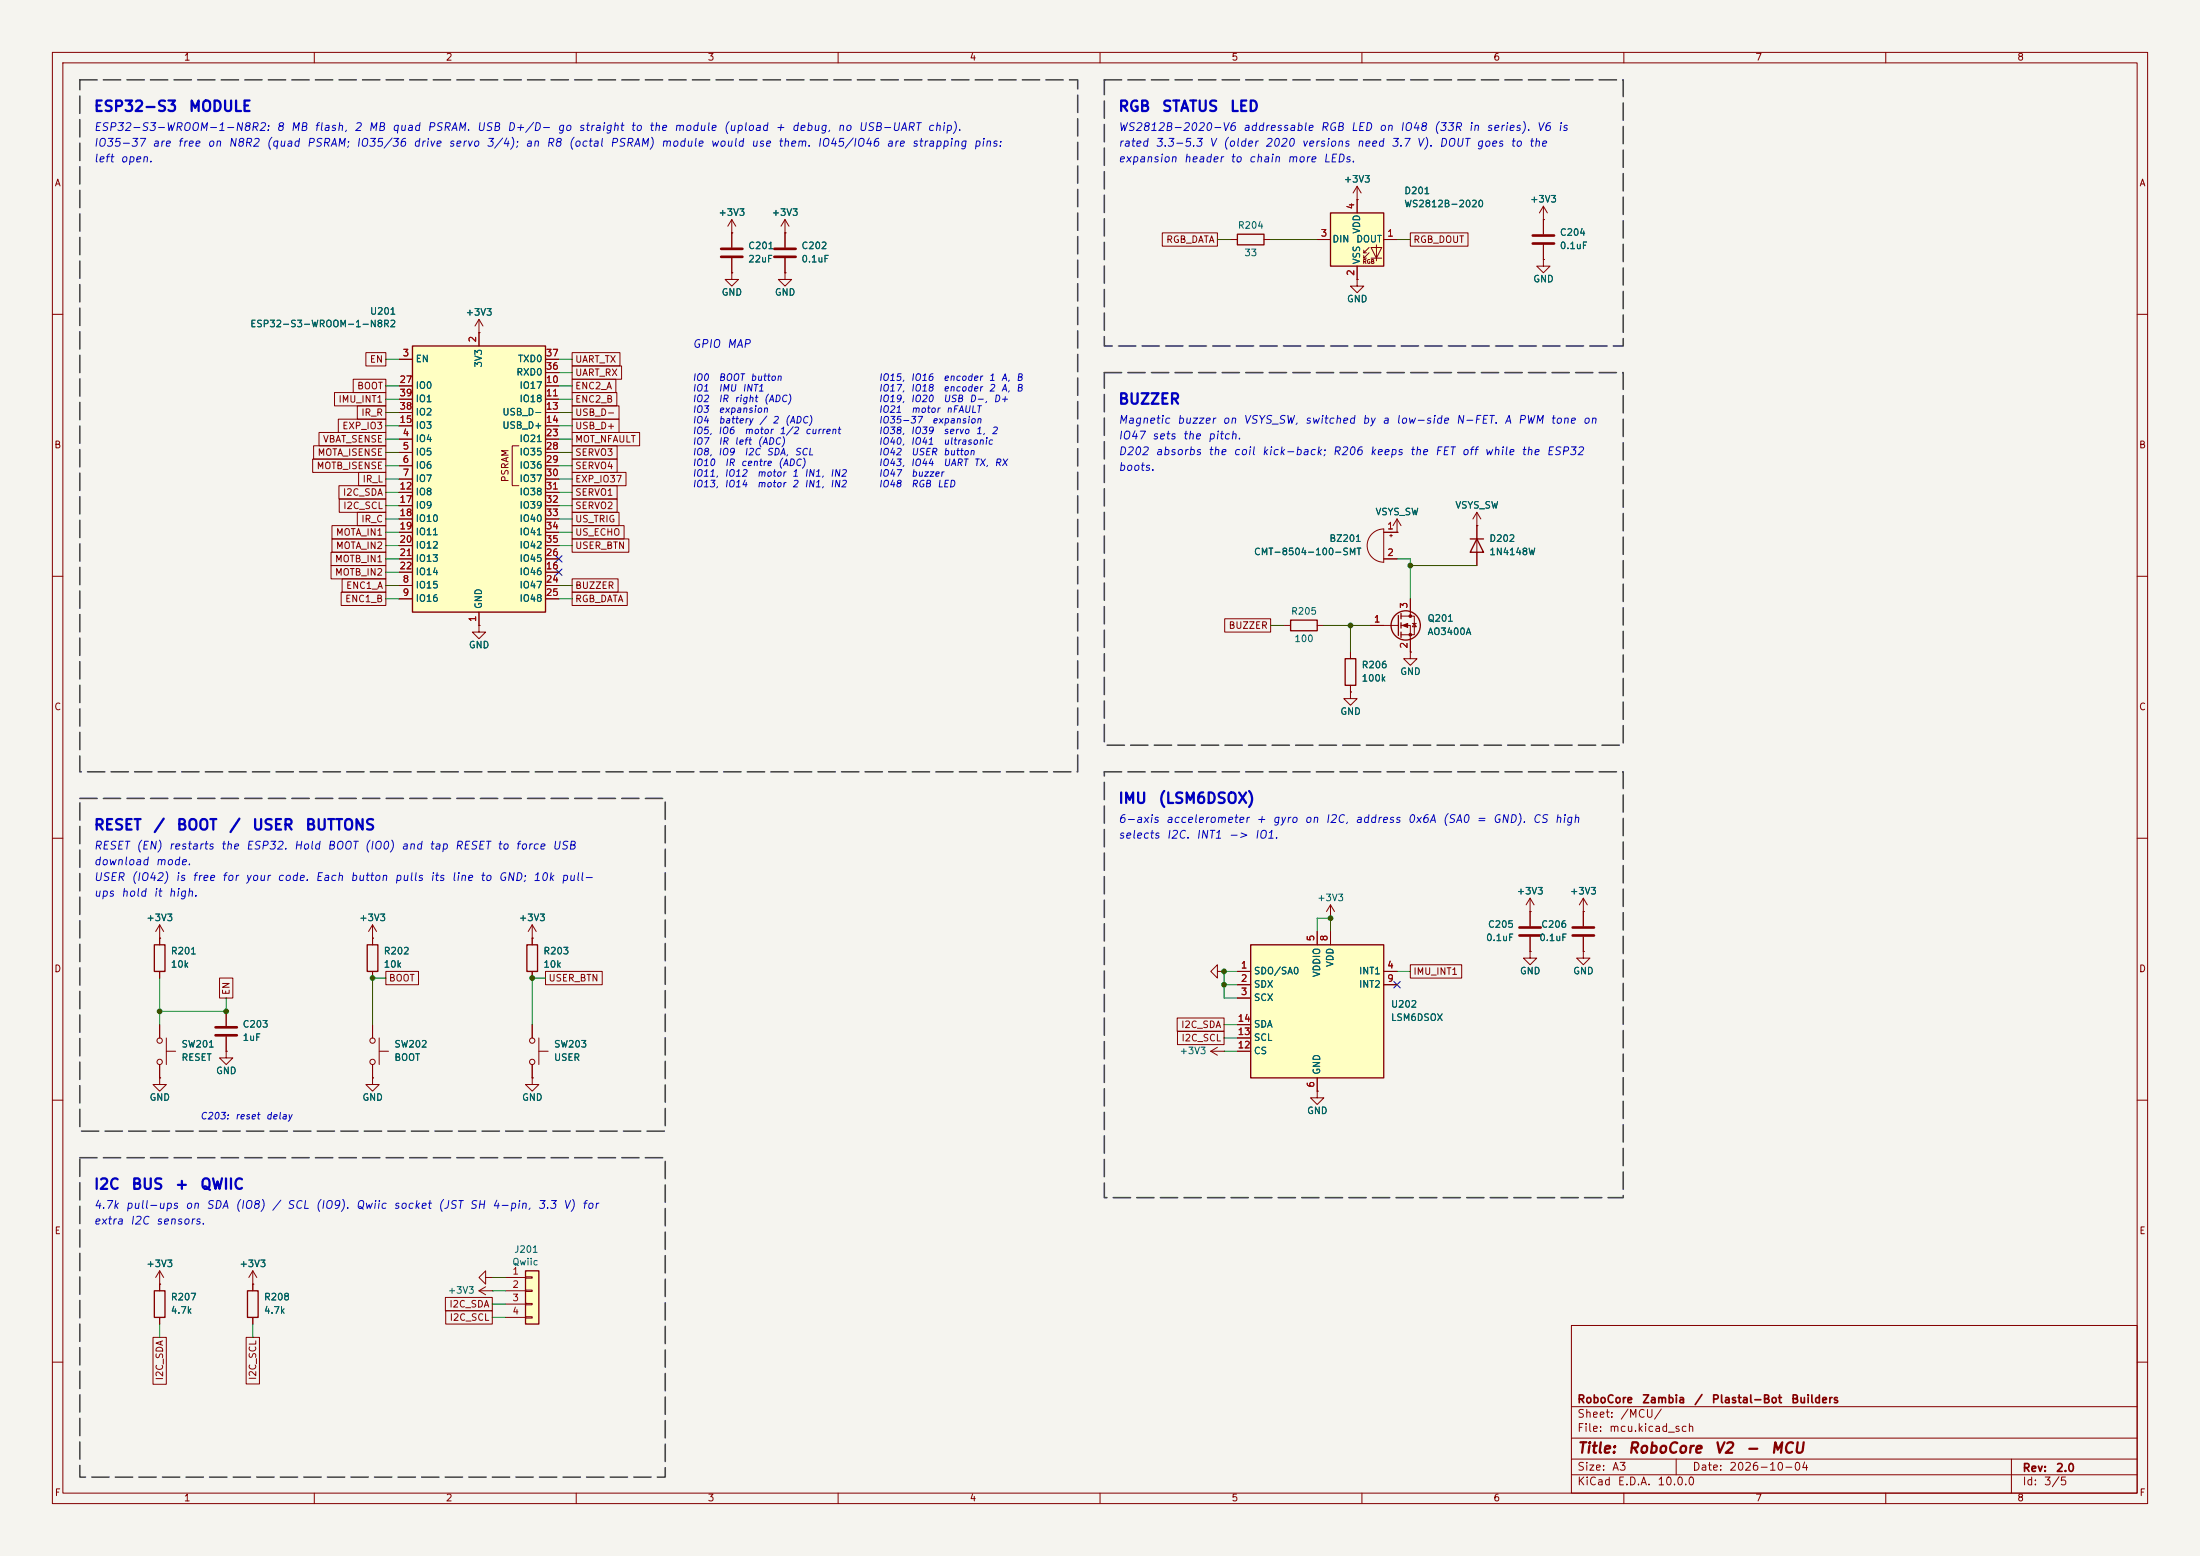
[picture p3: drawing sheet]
<svg xmlns="http://www.w3.org/2000/svg" width="420mm" height="297mm" viewBox="0 0 420 297" stroke-linecap="round" stroke-linejoin="round" font-family="sans-serif">
<path d="M0 0h420v297h-420z" fill="#f5f4ef" stroke="#f5f4ef" stroke-width=".19"/>
<g fill="none" stroke="#840000" stroke-width=".19">
<path d="M10 10h400v277h-400zM12 12h396v273h-396zM60 10v2M110 10v2M160 10v2M210 10v2M260 10v2M310 10v2M360 10v2M10 60h2M408 60h2M10 110h2"/>
<path d="M281.9 100.3v7.7M408 110h2M10 160h2M408 160h2M10 210h2M408 210h2M91.4 246.4l1.3 .7M91.4 246.4h2.6M92.7 245.6l-1.3 .8M94 246.4h.1M300 253h108v32h-108zM10 260h2"/>
<path d="M300 278.5h108M300 274.5h108M300 268.5h108M320 278.5v3M384 278.5v6.5M408 260h2M60 285v2M110 285v2M160 285v2M210 285v2M260 285v2M300 281.5h108"/>
<path d="M310 285v2M360 285v2"/>
</g>
<path d="M280.7 102.9h2.5M281.9 102.9l1.3 2.5h-2.5z" fill="none" stroke="#840000" stroke-width=".25"/>
<path d="M100.3 242.6h2.6v10.1h-2.6z" fill="#ffffc2"/>
<path d="M29.5 246.4h2v5.1h-2zM47.2 246.4h2.1v5.1h-2.1zM100.3 242.6h2.6v10.1h-2.6z" fill="none" stroke="#840000" stroke-width=".25"/>
<g fill="none" stroke="#840000" stroke-width=".19">
<path d="M91.4 63.5h.1M91.4 61l-.7 1.2M91.4 61l.8 1.2M91.4 61v2.5M254 175.3h.1M254 172.7l-.8 1.3M254 172.7l.8 1.3M254 172.7v2.6M292.1 174v2.8M292.1 178.8v2.8M302.3 174v2.8M302.3 178.8v2.8"/>
<path d="M30.5 245.1h.1M30.5 242.6v3.8M30.5 251.5v1.2M30.5 242.6l-.8 1.2M30.5 242.6l.7 1.2M48.3 245.1h.1M48.3 242.6l-.8 1.2M48.3 242.6l.7 1.2M48.3 242.6v3.8M48.3 251.5v1.2M96.5 243.8h3.8M96.5 246.4h3.8"/>
<path d="M96.5 248.9h3.8M96.5 251.5h3.8M100.3 243.7h1.3v.3h-1.3zM100.3 246.3h1.3v.2h-1.3zM100.3 248.8h1.3v.2h-1.3zM100.3 251.3h1.3v.3h-1.3z"/>
</g>
<path d="M290.1 177h4M290.1 178.6h4M300.2 177h4.1M300.2 178.6h4.1" fill="none" stroke="#840000" stroke-width=".51"/>
<path d="M78.7 66h25.4v50.8h-25.4z" fill="#ffffc2"/>
<path d="M78.7 66h25.4v50.8h-25.4z" fill="none" stroke="#840000" stroke-width=".25"/>
<g fill="none" stroke="#840000" stroke-width=".19">
<path d="M139.7 52.1v1.2h1.3l-1.3 1.3-1.3-1.3h1.3M139.7 52.1h.1M139.7 44.5h.1M139.7 41.9l-.8 1.3M139.7 41.9l.8 1.3M139.7 41.9v5.3M139.7 49.3v2.8M149.9 52.1v1.2h1.2l-1.2 1.3-1.3-1.3h1.3M149.9 52.1h.1M149.9 44.5h.1M149.9 41.9v5.3M149.9 49.3v2.8"/>
<path d="M149.9 41.9l-.8 1.3M149.9 41.9l.7 1.3M76.2 68.6h2.5M76.2 73.7h2.5M76.2 76.2h2.5M76.2 78.7h2.5M91.4 63.5v2.5M104.1 68.6h2.6M104.1 73.7h2.6M104.1 76.2h2.6M104.1 78.7h2.6M104.1 71.1h2.6"/>
<path d="M76.2 83.8h2.5M76.2 86.4h2.5M76.2 88.9h2.5M76.2 91.4h2.5M76.2 94h2.5M76.2 81.3h2.5M76.2 96.5h2.5M76.2 99.1h2.5M99.1 85.1h-1.3v7.6h1.3M104.1 83.8h2.6M104.1 86.4h2.6M104.1 88.9h2.6"/>
<path d="M104.1 91.4h2.6M104.1 94h2.6M104.1 81.3h2.6M104.1 96.5h2.6M104.1 99.1h2.6M76.2 111.8h2.5M76.2 114.3h2.5M76.2 109.2h2.5M76.2 101.6h2.5M76.2 104.1h2.5M76.2 106.7h2.5M91.4 119.4v1.3h1.3l-1.3 1.2-1.2-1.2h1.2"/>
<path d="M91.4 119.4h.1M91.4 116.8v2.6M104.1 111.8h2.6M104.1 114.3h2.6M104.1 109.2h2.6M104.1 101.6h2.6M104.1 104.1h2.6M104.1 106.7h2.6M292.1 174h.1M292.1 171.5l-.8 1.2M292.1 171.5l.8 1.2M292.1 171.5v2.5"/>
<path d="M302.3 174h.1M302.3 171.5l-.8 1.2M302.3 171.5l.7 1.2M302.3 171.5v2.5M232.4 185.4v-1.2l-1.3 1.2 1.3 1.3v-1.3h1.3M232.4 199.9l-1.3 .8M233.7 185.4h.1M292.1 181.6v1.3h1.3l-1.3 1.3-1.3-1.3h1.3M292.1 181.6h.1M302.3 181.6v1.3h1.2l-1.2 1.3-1.3-1.3h1.3M302.3 181.6h.1M231.1 200.7l1.3 .7"/>
<path d="M231.1 200.7h2.6M233.7 200.7h.1M251.5 208.3v1.3h1.2l-1.2 1.2-1.3-1.2h1.3M251.5 208.3h.1"/>
</g>
<path d="M137.7 47.5h4M137.7 49h4M147.8 47.5h4.1M147.8 49h4.1" fill="none" stroke="#840000" stroke-width=".51"/>
<path d="M238.8 180.3h25.4v25.4h-25.4z" fill="#ffffc2"/>
<g fill="none" stroke="#840000" stroke-width=".25">
<path d="M267 117.5v3.8M267.5 117.1v1M267.5 118.9v1M256.8 125.7h2v5.1h-2zM267.5 120.7v1M29.5 180.3h2v5.1h-2zM70.1 180.3h2v5.1h-2zM100.6 180.3h2v5.1h-2zM238.8 180.3h25.4v25.4h-25.4z"/>
<circle cx="268.4" cy="119.4" r="2.79"/>
</g>
<g fill="none" stroke="#840000" stroke-width=".19">
<path d="M259.1 38.1h.1M259.1 35.6l-.8 1.2M259.1 35.6l.7 1.2M259.1 35.6v2.5M259.1 53.3v1.3h1.2l-1.2 1.3-1.3-1.3h1.3M259.1 53.3h.1M294.6 41.9v2.8M294.6 46.7v2.8M266.7 99.1l-.8 1.2M266.7 99.1l.8 1.2M266.7 99.1v2.5M261.6 119.4h5.4"/>
<path d="M266.7 101.6h.1M267.5 117.6h2.5v3.6h-2.5M267.5 119.4h1.7v5.1M269.2 114.3v3.3M269.6 119h.8M270 119l.4 .6h-.8zM257.8 132.1v1.3h1.3l-1.3 1.2-1.3-1.2h1.3M257.8 132.1h.1M257.8 124.5v1.2M257.8 130.8v1.3M269.2 124.5v1.2h1.3l-1.3 1.3-1.2-1.3h1.2M269.2 124.5h.1"/>
<path d="M30.5 179.1h.1M30.5 176.5v3.8M30.5 176.5l-.8 1.3M30.5 176.5l.7 1.3M71.1 179.1h.1M71.1 176.5l-.7 1.3M71.1 176.5l.8 1.3M71.1 176.5v3.8M101.6 179.1h.1M101.6 176.5l-.8 1.3M101.6 176.5l.8 1.3M101.6 176.5v3.8"/>
<path d="M251.5 177.8v2.5M254 177.8v2.5M30.5 185.4v1.3M30.5 195.6v2.5M31.7 198.1v5.1M43.2 193v2.8M43.2 197.9v2.8M71.1 185.4v1.3M71.1 195.6v2.5M72.4 198.1v5.1M101.6 185.4v1.3M101.6 195.6v2.5"/>
<path d="M102.9 198.1v5.1M236.2 185.4h2.6M236.2 188h2.6M236.2 190.5h2.6M236.2 198.1h2.6M236.2 195.6h2.6M264.2 185.4h2.5M264.2 188h2.5M30.5 205.7v1.3h1.2l-1.2 1.3-1.3-1.3h1.3M30.5 205.7h.1M30.5 203.2v2.5M31.7 200.7h1.8"/>
<path d="M43.2 200.7v1.2h1.2l-1.2 1.3-1.3-1.3h1.3M43.2 200.7h.1M71.1 205.7v1.3h1.3l-1.3 1.3-1.3-1.3h1.3M71.1 205.7h.1M71.1 203.2v2.5M72.4 200.7h1.8M101.6 205.7v1.3h1.3l-1.3 1.3-1.3-1.3h1.3M101.6 205.7h.1M101.6 203.2v2.5M102.9 200.7h1.7M236.2 200.7h2.6M251.5 205.7v2.6"/>
<path d="M92.7 243.8v-1.2l-1.3 1.2 1.3 1.3v-1.3h1.3M94 243.8h.1"/>
<circle cx="30.5" cy="198.6" r=".51"/>
<circle cx="71.1" cy="198.6" r=".51"/>
<circle cx="101.6" cy="198.6" r=".51"/>
<circle cx="30.5" cy="202.7" r=".51"/>
<circle cx="71.1" cy="202.7" r=".51"/>
<circle cx="101.6" cy="202.7" r=".51"/>
</g>
<path d="M292.6 45h4.1M292.6 46.5h4.1M41.1 196.1h4.1M41.1 197.6h4.1" fill="none" stroke="#840000" stroke-width=".51"/>
<g fill="#840000" stroke="#840000" stroke-width=".19">
<path d="M267.7 119.4l1-.4v.8z"/>
<circle cx="269.2" cy="117.6" r=".25"/>
<circle cx="269.2" cy="121.2" r=".25"/>
</g>
<path d="M254 40.6h10.2v10.2h-10.2z" fill="#ffffc2"/>
<g fill="none" stroke="#840000" stroke-width=".19">
<path d="M259.1 38.1h.1M259.1 38.1v2.5M294.6 39.4l-.7 1.2M294.6 39.4l.8 1.2M294.6 39.4v5.3M139.7 52.1h.1M139.7 44.5h.1M139.7 44.5v2.7M139.7 49.3v2.8M149.9 52.1h.1M149.9 44.5h.1M149.9 44.5v2.7"/>
<path d="M149.9 49.3v2.8M221.9 44.4h10.5v2.6h-10.5zM234.9 45.7h1.3M241.3 45.7h1.3M251.5 45.7h2.5M259.1 53.3h.1M259.1 50.8v2.5M260.3 48.3h.6M260.3 49.3h.6M261.4 47.2l-1.1 1.1v-.5M261.4 48.3l-1.1 1v-.5M261.7 47.2h2.1l-1 2.1z"/>
<path d="M261.7 49.3h2.1M262.8 46.7v3.1M264.2 45.7h2.5M269.2 44.4h11.1v2.6h-11.1zM294.6 41.9h.1M294.6 49.5v1.3h1.3l-1.3 1.3-1.2-1.3h1.2M294.6 49.5h.1M294.6 46.7v2.8M63.9 74.9h9.8v2.6h-9.8zM67.4 72.4h6.3v2.5h-6.3zM68.2 77.5h5.5v2.5h-5.5zM69.8 67.3h3.9v2.6h-3.9z"/>
<path d="M76.2 68.6h2.5M76.2 73.7h2.5M76.2 76.2h2.5M76.2 78.7h2.5M91.4 63.5h.1M91.4 63.5v2.5M104.1 68.6h2.6M104.1 73.7h2.6M104.1 76.2h2.6M104.1 78.7h2.6M104.1 71.1h2.6M109.2 67.3h9.2v2.6h-9.2z"/>
<path d="M109.2 69.8h9.5v2.6h-9.5zM109.2 74.9h8.6v2.6h-8.6zM109.2 72.4h8.4v2.5h-8.4zM109.2 77.5h9v2.5h-9zM59.7 87.6h14v2.6h-14zM59.9 85.1h13.8v2.5h-13.8zM60.9 82.5h12.8v2.6h-12.8zM64.6 80h9.1v2.6h-9.1zM64.7 92.7h9v2.6h-9zM64.8 95.2h8.9v2.6h-8.9zM68.2 97.8h5.5v2.5h-5.5zM68.5 90.2h5.2v2.5h-5.2z"/>
<path d="M76.2 83.8h2.5M76.2 86.4h2.5M76.2 88.9h2.5M76.2 91.4h2.5M76.2 94h2.5M76.2 81.3h2.5M76.2 96.5h2.5M76.2 99.1h2.5M104.1 83.8h2.6M104.1 86.4h2.6M104.1 88.9h2.6M104.1 91.4h2.6"/>
<path d="M104.1 94h2.6M104.1 81.3h2.6M104.1 96.5h2.6M104.1 99.1h2.6M109.2 85.1h8.6v2.5h-8.6zM109.2 82.5h12.9v2.6h-12.9zM109.2 90.2h10.3v2.5h-10.3zM109.2 97.8h9v2.5h-9zM109.2 95.2h8.6v2.6h-8.6zM109.2 92.7h8.6v2.6h-8.6zM109.2 87.6h8.6v2.6h-8.6zM109.2 80h9v2.6h-9z"/>
<path d="M281.9 97.8l-.7 1.3M281.9 97.8l.8 1.3M281.9 97.8v5.1M63.2 107.9h10.5v2.6h-10.5zM63.2 105.4h10.5v2.6h-10.5zM63.4 102.9h10.3v2.5h-10.3zM63.4 100.3h10.3v2.6h-10.3zM65.1 113h8.6v2.6h-8.6zM65.3 110.5h8.4v2.5h-8.4zM76.2 101.6h2.5M76.2 106.7h2.5M76.2 111.8h2.5"/>
<path d="M76.2 114.3h2.5M76.2 109.2h2.5M76.2 104.1h2.5M91.4 119.4h.1M91.4 116.8v2.6M104.1 101.6h2.6M104.1 106.7h2.6M104.1 111.8h2.6M104.1 114.3h2.6M104.1 109.2h2.6M104.1 104.1h2.6M109.2 102.9h10.8v2.5h-10.8z"/>
<path d="M109.2 100.3h9.9v2.6h-9.9zM109.2 113h10.5v2.6h-10.5zM109.2 110.5h8.8v2.5h-8.8zM233.8 118.1h8.8v2.6h-8.8zM245.1 119.4h1.3M251.5 119.4h1.2M261.6 119.4h2.6M261.9 101.9a3.2 3.2 0 0 1 2.3-.9v6.3a3.2 3.2 0 0 1-3-1.9 3.2 3.2 0 0 1 .7-3.5zM264.2 101.6h2.5M264.2 106.7h2.5M265.3 102.2h.5M265.6 102v.5"/>
<path d="M266.7 101.6h.1M269.2 114.3v2.5M281.9 100.3h.1M281.9 105.4v2.6M257.8 132.1h.1M257.8 124.5v1.2M257.8 130.8v1.3M269.2 124.5h.1M269.2 121.9v2.6M30.5 179.1h.1M30.5 179.1v1.2M71.1 179.1h.1"/>
<path d="M71.1 179.1v1.2M101.6 179.1h.1M101.6 179.1v1.2M251.5 177.8v2.5M254 177.8v2.5M292.1 174h.1M292.1 174v2.8M292.1 178.8v2.8M302.3 174h.1M302.3 174v2.8M302.3 178.8v2.8M30.5 185.4v1.3"/>
<path d="M30.5 195.6v2.5M41.9 186.7h2.6v3.8h-2.6zM43.2 193v2.8M43.2 197.9v2.8M71.1 185.4v1.3M71.1 195.6v2.5M73.7 185.4h6.2v2.6h-6.2zM101.6 185.4v1.3M101.6 195.6v2.5M104.1 185.4h10.9v2.6h-10.9zM224.7 194.3h9v2.6h-9zM224.8 196.8h8.9v2.6h-8.9z"/>
<path d="M236.2 185.4h2.6M236.2 188h2.6M236.2 190.5h2.6M236.2 198.1h2.6M236.2 195.6h2.6M264.2 185.4h2.5M264.2 188h2.5M269.2 184.1h9.8v2.6h-9.8zM292.1 181.6h.1M302.3 181.6h.1M30.5 205.7h.1M30.5 203.2v2.5"/>
<path d="M43.2 200.7h.1M71.1 205.7h.1M71.1 203.2v2.5M101.6 205.7h.1M101.6 203.2v2.5M236.2 200.7h2.6M251.5 208.3h.1M251.5 205.7v2.6M29.2 255.3h2.6v8.9h-2.6zM30.5 245.1h.1M30.5 245.1v1.3M30.5 251.5v1.2"/>
<path d="M47 255.3h2.5v8.9h-2.5zM48.3 245.1h.1M48.3 245.1v1.3M48.3 251.5v1.2M85 247.6h9v2.6h-9zM85.1 250.2h8.9v2.5h-8.9z"/>
</g>
<path d="M236.2 44.7h5.1v2h-5.1zM254 40.6h10.2v10.2h-10.2zM246.4 118.4h5.1v2h-5.1z" fill="none" stroke="#840000" stroke-width=".25"/>
<g fill="none" stroke="#009600" stroke-width=".19">
<path d="M232.4 45.7h2.5M242.6 45.7h8.9M266.7 45.7h2.5M73.7 68.6h2.5M73.7 78.7h2.5M73.7 76.2h2.5M73.7 73.7h2.5M106.7 68.6h2.5M106.7 78.7h2.5M106.7 76.2h2.5M106.7 73.7h2.5M106.7 71.1h2.5"/>
<path d="M73.7 88.9h2.5M73.7 86.4h2.5M73.7 83.8h2.5M73.7 81.3h2.5M73.7 99.1h2.5M73.7 96.5h2.5M73.7 91.4h2.5M73.7 94h2.5M106.7 88.9h2.5M106.7 86.4h2.5M106.7 83.8h2.5M106.7 81.3h2.5"/>
<path d="M106.7 99.1h2.5M106.7 96.5h2.5M106.7 91.4h2.5M106.7 94h2.5M73.7 101.6h2.5M73.7 104.1h2.5M73.7 106.7h2.5M73.7 111.8h2.5M73.7 114.3h2.5M73.7 109.2h2.5M106.7 101.6h2.5M106.7 104.1h2.5"/>
<path d="M106.7 111.8h2.5M106.7 114.3h2.5M242.6 119.4h2.5M252.7 119.4h8.9M257.8 119.4v5.1M266.7 106.7h2.5v7.6M269.2 108h12.7M251.5 177.8v-2.5h2.5v2.5M30.5 186.7v8.9M43.2 190.5v2.5h-12.7M73.7 186.7h-2.6v8.9M104.1 186.7h-2.5v8.9"/>
<path d="M233.7 188h2.5M233.7 198.1h2.5M233.7 195.6h2.5M236.2 185.4h-2.5v5.1h2.5M266.7 185.4h2.5M233.7 200.7h2.5M30.5 252.7v2.6M48.3 252.7v2.6M94 248.9h2.5M94 251.5h2.5M94 246.4h2.5M94 243.8h2.5"/>
</g>
<path d="M106.1 108.6l1.2 1.2M106.1 106.1l1.2 1.2M107.3 108.6l-1.2 1.2M107.3 106.1l-1.2 1.2M266.1 187.4l1.2 1.2M267.3 187.4l-1.2 1.2" fill="none" stroke="#000084" stroke-width=".19"/>
<path d="M15.2 15.2h190.5v132.1h-190.5zM210.8 15.2h99.1v50.8h-99.1zM210.8 71.1h99.1v71.1h-99.1zM15.2 152.4h111.8v63.5h-111.8zM210.8 147.3h99.1v81.3h-99.1zM15.2 221h111.8v60.9h-111.8z" fill="none" stroke="#484848" stroke-width=".3" stroke-dasharray="3.3 1.2"/>
<g fill="#009600" stroke="#009600" stroke-width=".19">
<circle cx="257.8" cy="119.4" r=".46"/>
<circle cx="269.2" cy="108" r=".46"/>
<circle cx="71.1" cy="186.7" r=".46"/>
<circle cx="101.6" cy="186.7" r=".46"/>
<circle cx="233.7" cy="185.4" r=".46"/>
<circle cx="233.7" cy="188" r=".46"/>
<circle cx="254" cy="175.3" r=".46"/>
<circle cx="43.2" cy="193" r=".46"/>
<circle cx="30.5" cy="193" r=".46"/>
</g>
<g font-size="2" fill="#0000c2">
<text x="17.8" y="21.8">ESP32-S3</text>
<text x="35.9" y="21.8">MODULE</text>
<text x="213.4" y="21.8">RGB</text>
<text x="221.7" y="21.8">STATUS</text>
<text x="234.7" y="21.8">LED</text>
<text x="213.4" y="77.7">BUZZER</text>
<text x="213.4" y="153.9">IMU</text>
<text x="221" y="153.9">(LSM6DSOX)</text>
<text x="17.8" y="158.9">RESET</text>
<text x="29.2" y="158.9">/</text>
<text x="33.6" y="158.9">BOOT</text>
<text x="43.6" y="158.9">/</text>
<text x="48" y="158.9">USER</text>
<text x="58.2" y="158.9">BUTTONS</text>
<text x="17.8" y="227.5">I2C</text>
<text x="25" y="227.5">BUS</text>
<text x="33.3" y="227.5">+</text>
<text x="38.1" y="227.5">QWIIC</text>
</g>
<g font-size="2" fill="#840000">
<text x="301" y="277.9">Title:</text>
<text x="310.6" y="277.9">RoboCore</text>
<text x="327.2" y="277.9">V2</text>
<text x="333.1" y="277.9">-</text>
<text x="337.9" y="277.9">MCU</text>
</g>
<g font-size="1.5" fill="#0000c2">
<text x="17.8" y="25.4">ESP32-S3-WROOM-1-N8R2:</text>
<text x="17.8" y="28.4">IO35-37</text>
<text x="28.9" y="28.4">are</text>
<text x="33.8" y="28.4">free</text>
<text x="39.5" y="28.4">on</text>
<text x="43.5" y="28.4">N8R2</text>
<text x="50.7" y="28.4">(quad</text>
<text x="52.7" y="25.4">8</text>
<text x="55.4" y="25.4">MB</text>
<text x="58.4" y="28.4">PSRAM;</text>
<text x="59.9" y="25.4">flash,</text>
<text x="67.5" y="25.4">2</text>
<text x="67.9" y="28.4">IO35/36</text>
<text x="70.2" y="25.4">MB</text>
<text x="74.7" y="25.4">quad</text>
<text x="78.8" y="28.4">drive</text>
<text x="81.5" y="25.4">PSRAM.</text>
<text x="85.5" y="28.4">servo</text>
<text x="90.9" y="25.4">USB</text>
<text x="92.7" y="28.4">3/4);</text>
<text x="96.7" y="25.4">D+/D-</text>
<text x="100.2" y="28.4">an</text>
<text x="104.2" y="28.4">R8</text>
<text x="106.3" y="25.4">go</text>
<text x="108.4" y="28.4">(octal</text>
<text x="110.3" y="25.4">straight</text>
<text x="116.3" y="28.4">PSRAM)</text>
<text x="120.2" y="25.4">to</text>
<text x="123.8" y="25.4">the</text>
<text x="126.1" y="28.4">module</text>
<text x="128.6" y="25.4">module</text>
<text x="135.5" y="28.4">would</text>
<text x="138" y="25.4">(upload</text>
<text x="143.2" y="28.4">use</text>
<text x="147.9" y="25.4">+</text>
<text x="148.4" y="28.4">them.</text>
<text x="151" y="25.4">debug,</text>
<text x="155.9" y="28.4">IO45/IO46</text>
<text x="159.8" y="25.4">no</text>
<text x="163.8" y="25.4">USB-UART</text>
<text x="169.1" y="28.4">are</text>
<text x="173.9" y="28.4">strapping</text>
<text x="176.9" y="25.4">chip).</text>
<text x="185.7" y="28.4">pins:</text>
<text x="213.4" y="28.4">rated</text>
<text x="213.4" y="25.4">WS2812B-2020-V6</text>
<text x="220.4" y="28.4">3.3-5.3</text>
<text x="230.7" y="28.4">V</text>
<text x="233.3" y="28.4">(older</text>
<text x="237.2" y="25.4">addressable</text>
<text x="241.3" y="28.4">2020</text>
<text x="248.4" y="28.4">versions</text>
<text x="252" y="25.4">RGB</text>
<text x="257.8" y="25.4">LED</text>
<text x="258.9" y="28.4">need</text>
<text x="263.1" y="25.4">on</text>
<text x="265.5" y="28.4">3.7</text>
<text x="267.1" y="25.4">IO48</text>
<text x="270.3" y="28.4">V).</text>
<text x="273.6" y="25.4">(33R</text>
<text x="274.6" y="28.4">DOUT</text>
<text x="280.2" y="25.4">in</text>
<text x="281.7" y="28.4">goes</text>
<text x="283.6" y="25.4">series).</text>
<text x="288.2" y="28.4">to</text>
<text x="291.7" y="28.4">the</text>
<text x="293.3" y="25.4">V6</text>
<text x="297.3" y="25.4">is</text>
<text x="17.8" y="31.4">left</text>
<text x="22.9" y="31.4">open.</text>
<text x="213.4" y="31.4">expansion</text>
<text x="225.9" y="31.4">header</text>
<text x="234.7" y="31.4">to</text>
<text x="238.3" y="31.4">chain</text>
<text x="245.6" y="31.4">more</text>
<text x="252.5" y="31.4">LEDs.</text>
<text x="132.1" y="66.8">GPIO</text>
<text x="138.7" y="66.8">MAP</text>
<text x="213.4" y="81.2">Magnetic</text>
<text x="224.6" y="81.2">buzzer</text>
<text x="233.2" y="81.2">on</text>
<text x="237.3" y="81.2">VSYS_SW,</text>
<text x="249" y="81.2">switched</text>
<text x="259.9" y="81.2">by</text>
<text x="263.7" y="81.2">a</text>
<text x="266.4" y="81.2">low-side</text>
<text x="277.8" y="81.2">N-FET.</text>
<text x="287.1" y="81.2">A</text>
<text x="289.6" y="81.2">PWM</text>
<text x="295.9" y="81.2">tone</text>
<text x="302" y="81.2">on</text>
<text x="213.4" y="84.2">IO47</text>
<text x="213.4" y="87.2">D202</text>
<text x="219.8" y="84.2">sets</text>
<text x="220.4" y="87.2">absorbs</text>
<text x="225.7" y="84.2">the</text>
<text x="230.5" y="84.2">pitch.</text>
<text x="230.5" y="87.2">the</text>
<text x="235.3" y="87.2">coil</text>
<text x="240.8" y="87.2">kick-back;</text>
<text x="254.3" y="87.2">R206</text>
<text x="261.4" y="87.2">keeps</text>
<text x="269" y="87.2">the</text>
<text x="273.8" y="87.2">FET</text>
<text x="278.9" y="87.2">off</text>
<text x="283.3" y="87.2">while</text>
<text x="290.3" y="87.2">the</text>
<text x="295.1" y="87.2">ESP32</text>
<text x="213.4" y="90.2">boots.</text>
<text x="213.4" y="160.4">selects</text>
<text x="213.4" y="157.4">6-axis</text>
<text x="222.4" y="157.4">accelerometer</text>
<text x="222.6" y="160.4">I2C.</text>
<text x="228.2" y="160.4">INT1</text>
<text x="234.4" y="160.4">-&gt;</text>
<text x="239.4" y="160.4">IO1.</text>
<text x="239.7" y="157.4">+</text>
<text x="242.8" y="157.4">gyro</text>
<text x="248.9" y="157.4">on</text>
<text x="252.9" y="157.4">I2C,</text>
<text x="258.6" y="157.4">address</text>
<text x="268.6" y="157.4">0x6A</text>
<text x="275.3" y="157.4">(SA0</text>
<text x="281.7" y="157.4">=</text>
<text x="284.9" y="157.4">GND).</text>
<text x="292.4" y="157.4">CS</text>
<text x="296.7" y="157.4">high</text>
<text x="17.8" y="165.5">download</text>
<text x="17.8" y="162.5">RESET</text>
<text x="25.9" y="162.5">(EN)</text>
<text x="29.6" y="165.5">mode.</text>
<text x="32.1" y="162.5">restarts</text>
<text x="42" y="162.5">the</text>
<text x="46.8" y="162.5">ESP32.</text>
<text x="56" y="162.5">Hold</text>
<text x="62.4" y="162.5">BOOT</text>
<text x="69.5" y="162.5">(IO0)</text>
<text x="76.5" y="162.5">and</text>
<text x="81.8" y="162.5">tap</text>
<text x="86.7" y="162.5">RESET</text>
<text x="94.8" y="162.5">to</text>
<text x="98.3" y="162.5">force</text>
<text x="105.3" y="162.5">USB</text>
<text x="17.8" y="171.5">ups</text>
<text x="17.8" y="168.5">USER</text>
<text x="23" y="171.5">hold</text>
<text x="24.9" y="168.5">(IO42)</text>
<text x="29.2" y="171.5">it</text>
<text x="32" y="171.5">high.</text>
<text x="33.4" y="168.5">is</text>
<text x="36.6" y="168.5">free</text>
<text x="42.3" y="168.5">for</text>
<text x="46.7" y="168.5">your</text>
<text x="52.8" y="168.5">code.</text>
<text x="60.1" y="168.5">Each</text>
<text x="66.8" y="168.5">button</text>
<text x="75.2" y="168.5">pulls</text>
<text x="82" y="168.5">its</text>
<text x="86.1" y="168.5">line</text>
<text x="91.5" y="168.5">to</text>
<text x="95" y="168.5">GND;</text>
<text x="101.6" y="168.5">10k</text>
<text x="107" y="168.5">pull-</text>
<text x="17.8" y="231.1">4.7k</text>
<text x="23.9" y="231.1">pull-ups</text>
<text x="35.2" y="231.1">on</text>
<text x="39.3" y="231.1">SDA</text>
<text x="44.8" y="231.1">(IO8)</text>
<text x="51.8" y="231.1">/</text>
<text x="54.7" y="231.1">SCL</text>
<text x="60.1" y="231.1">(IO9).</text>
<text x="67.8" y="231.1">Qwiic</text>
<text x="75" y="231.1">socket</text>
<text x="83.5" y="231.1">(JST</text>
<text x="89.5" y="231.1">SH</text>
<text x="93.8" y="231.1">4-pin,</text>
<text x="102.5" y="231.1">3.3</text>
<text x="107.4" y="231.1">V)</text>
<text x="111" y="231.1">for</text>
<text x="17.8" y="234.1">extra</text>
<text x="24.7" y="234.1">I2C</text>
<text x="29.7" y="234.1">sensors.</text>
</g>
<g font-size="1.5" fill="#840000">
<text x="301" y="268.2">RoboCore</text>
<text x="313.4" y="268.2">Zambia</text>
<text x="323.3" y="268.2">/</text>
<text x="326.6" y="268.2">Plastal-Bot</text>
<text x="341.8" y="268.2">Builders</text>
<text x="301" y="273.7">File:</text>
<text x="301" y="271">Sheet:</text>
<text x="307.1" y="273.7">mcu.kicad_sch</text>
<text x="309.2" y="271">/MCU/</text>
<text x="301" y="281.1">Size:</text>
<text x="307.6" y="281.1">A3</text>
<text x="323" y="281.1">Date:</text>
<text x="330" y="281.1">2026-10-04</text>
<text x="386" y="281.3">Rev:</text>
<text x="392.4" y="281.3">2.0</text>
<text x="301" y="283.9">KiCad</text>
<text x="308.7" y="283.9">E.D.A.</text>
<text x="316.3" y="283.9">10.0.0</text>
<text x="386" y="283.9">Id:</text>
<text x="390.1" y="283.9">3/5</text>
</g>
<g font-size="1.3" fill="#840000">
<text x="35" y="11.9">1</text>
<text x="85" y="11.9">2</text>
<text x="135" y="11.9">3</text>
<text x="185" y="11.9">4</text>
<text x="235" y="11.9">5</text>
<text x="285" y="11.9">6</text>
<text x="335" y="11.9">7</text>
<text x="385" y="11.9">8</text>
<text x="10.3" y="35.9">A</text>
<text x="408.3" y="35.9">A</text>
<text x="222.5" y="46.7">RGB_DATA</text>
<text x="269.7" y="46.7">RGB_DOUT</text>
<text x="70.5" y="69.5">EN</text>
<text x="109.7" y="69.5">UART_TX</text>
<text x="64.5" y="77.2">IMU_INT1</text>
<text x="68.1" y="74.6">BOOT</text>
<text x="109.7" y="72.1">UART_RX</text>
<text x="109.7" y="77.2">ENC2_B</text>
<text x="109.7" y="74.6">ENC2_A</text>
<text x="65.2" y="82.2">EXP_IO3</text>
<text x="68.9" y="79.7">IR_R</text>
<text x="109.7" y="79.7">USB_D-</text>
<text x="109.7" y="82.2">USB_D+</text>
<text x="10.3" y="85.9">B</text>
<text x="60.3" y="89.9">MOTB_ISENSE</text>
<text x="60.5" y="87.3">MOTA_ISENSE</text>
<text x="61.6" y="84.8">VBAT_SENSE</text>
<text x="109.7" y="87.3">SERVO3</text>
<text x="109.7" y="84.8">MOT_NFAULT</text>
<text x="109.7" y="89.9">SERVO4</text>
<text x="408.2" y="85.9">B</text>
<text x="65.4" y="94.9">I2C_SDA</text>
<text x="69.1" y="92.4">IR_L</text>
<text x="97.4" y="92.1" transform="rotate(-90 97.4 92.1)">PSRAM</text>
<text x="109.7" y="92.4">EXP_IO37</text>
<text x="109.7" y="94.9">SERVO1</text>
<text x="65.4" y="97.5">I2C_SCL</text>
<text x="68.9" y="100">IR_C</text>
<text x="109.7" y="100">US_TRIG</text>
<text x="109.7" y="97.5">SERVO2</text>
<text x="63.8" y="107.6">MOTB_IN1</text>
<text x="64" y="105.1">MOTA_IN2</text>
<text x="64" y="102.6">MOTA_IN1</text>
<text x="109.7" y="105.1">USER_BTN</text>
<text x="109.7" y="102.6">US_ECHO</text>
<text x="63.8" y="110.2">MOTB_IN2</text>
<text x="66" y="112.7">ENC1_A</text>
<text x="109.7" y="112.7">BUZZER</text>
<text x="65.8" y="115.3">ENC1_B</text>
<text x="109.7" y="115.3">RGB_DATA</text>
<text x="234.5" y="120.3">BUZZER</text>
<text x="10.3" y="135.9">C</text>
<text x="408.2" y="135.9">C</text>
<text x="10.3" y="185.9">D</text>
<text x="408.2" y="185.9">D</text>
<text x="44.1" y="190" transform="rotate(-90 44.1 190)">EN</text>
<text x="74.1" y="187.6">BOOT</text>
<text x="104.6" y="187.6">USER_BTN</text>
<text x="269.7" y="186.4">IMU_INT1</text>
<text x="225.4" y="196.5">I2C_SDA</text>
<text x="225.4" y="199.1">I2C_SCL</text>
<text x="10.3" y="235.9">E</text>
<text x="408.3" y="235.9">E</text>
<text x="85.7" y="249.9">I2C_SDA</text>
<text x="85.7" y="252.4">I2C_SCL</text>
<text x="31.4" y="263.6" transform="rotate(-90 31.4 263.6)">I2C_SDA</text>
<text x="49.2" y="263.5" transform="rotate(-90 49.2 263.5)">I2C_SCL</text>
<text x="10.3" y="285.9">F</text>
<text x="35" y="286.9">1</text>
<text x="85" y="286.9">2</text>
<text x="135" y="286.9">3</text>
<text x="185" y="286.9">4</text>
<text x="235" y="286.9">5</text>
<text x="285" y="286.9">6</text>
<text x="335" y="286.9">7</text>
<text x="385" y="286.9">8</text>
<text x="408.3" y="285.9">F</text>
</g>
<g font-size="1.3" fill="#006464">
<text x="256.4" y="35.2">+3V3</text>
<text x="137.1" y="41.5">+3V3</text>
<text x="147.2" y="41.5">+3V3</text>
<text x="268" y="37.4">D201</text>
<text x="268" y="39.9">WS2812B-2020</text>
<text x="292" y="39">+3V3</text>
<text x="142.7" y="47.9">C201</text>
<text x="152.9" y="47.9">C202</text>
<text x="236.2" y="44">R204</text>
<text x="254.3" y="46.6">DIN</text>
<text x="258.8" y="46.6">DOUT</text>
<text x="259.9" y="44.7" transform="rotate(-90 259.9 44.7)">VDD</text>
<text x="297.7" y="45.3">C204</text>
<text x="297.7" y="47.9">0.1uF</text>
<text x="142.7" y="50.4">22uF</text>
<text x="152.9" y="50.4">0.1uF</text>
<text x="237.4" y="49.2">33</text>
<text x="259.9" y="50.5" transform="rotate(-90 259.9 50.5)">VSS</text>
<text x="137.7" y="56.7">GND</text>
<text x="147.8" y="56.7">GND</text>
<text x="257" y="58">GND</text>
<text x="292.6" y="54.2">GND</text>
<text x="47.7" y="62.8">ESP32-S3-WROOM-1-N8R2</text>
<text x="70.5" y="60.4">U201</text>
<text x="88.8" y="60.6">+3V3</text>
<text x="79.2" y="69.4">EN</text>
<text x="92.3" y="70.3" transform="rotate(-90 92.3 70.3)">3V3</text>
<text x="98.5" y="72">RXD0</text>
<text x="98.8" y="69.4">TXD0</text>
<text x="79.2" y="74.5">IO0</text>
<text x="79.2" y="77.1">IO1</text>
<text x="99.1" y="74.5">IO17</text>
<text x="99.1" y="77.1">IO18</text>
<text x="79.2" y="82.1">IO3</text>
<text x="79.2" y="79.6">IO2</text>
<text x="95.8" y="79.6">USB_D-</text>
<text x="95.8" y="82.1">USB_D+</text>
<text x="79.2" y="84.7">IO4</text>
<text x="79.2" y="87.2">IO5</text>
<text x="79.2" y="89.8">IO6</text>
<text x="99.1" y="84.7">IO21</text>
<text x="99.1" y="87.2">IO35</text>
<text x="99.1" y="89.8">IO36</text>
<text x="79.2" y="92.3">IO7</text>
<text x="79.2" y="94.8">IO8</text>
<text x="99.1" y="92.3">IO37</text>
<text x="99.1" y="94.8">IO38</text>
<text x="79.2" y="97.4">IO9</text>
<text x="79.2" y="99.9">IO10</text>
<text x="99.1" y="97.4">IO39</text>
<text x="99.1" y="99.9">IO40</text>
<text x="262.5" y="98.7">VSYS_SW</text>
<text x="277.7" y="97.4">VSYS_SW</text>
<text x="79.2" y="102.5">IO11</text>
<text x="79.2" y="105">IO12</text>
<text x="79.2" y="107.5">IO13</text>
<text x="99.1" y="107.5">IO45</text>
<text x="99.1" y="102.5">IO41</text>
<text x="99.1" y="105">IO42</text>
<text x="239.3" y="106.3">CMT-8504-100-SMT</text>
<text x="253.7" y="103.7">BZ201</text>
<text x="284.2" y="103.7">D202</text>
<text x="284.2" y="106.3">1N4148W</text>
<text x="79.2" y="112.6">IO15</text>
<text x="79.2" y="110.1">IO14</text>
<text x="99.1" y="110.1">IO46</text>
<text x="99.1" y="112.6">IO47</text>
<text x="79.2" y="115.2">IO16</text>
<text x="92.3" y="116.3" transform="rotate(-90 92.3 116.3)">GND</text>
<text x="99.1" y="115.2">IO48</text>
<text x="246.4" y="117.6">R205</text>
<text x="272.4" y="119">Q201</text>
<text x="89.4" y="124.1">GND</text>
<text x="247" y="122.9">100</text>
<text x="272.4" y="121.5">AO3400A</text>
<text x="259.8" y="127.9">R206</text>
<text x="259.8" y="130.4">100k</text>
<text x="267.2" y="129.1">GND</text>
<text x="255.8" y="136.8">GND</text>
<text x="251.4" y="172.3">+3V3</text>
<text x="289.5" y="171">+3V3</text>
<text x="299.6" y="171">+3V3</text>
<text x="27.8" y="176.1">+3V3</text>
<text x="68.5" y="176.1">+3V3</text>
<text x="99" y="176.1">+3V3</text>
<text x="283.6" y="179.9">0.1uF</text>
<text x="284" y="177.4">C205</text>
<text x="293.8" y="179.9">0.1uF</text>
<text x="294.1" y="177.4">C206</text>
<text x="32.5" y="182.5">R201</text>
<text x="32.5" y="185">10k</text>
<text x="73.1" y="182.5">R202</text>
<text x="73.1" y="185">10k</text>
<text x="103.6" y="182.5">R203</text>
<text x="103.6" y="185">10k</text>
<text x="254.9" y="184.7" transform="rotate(-90 254.9 184.7)">VDD</text>
<text x="239.3" y="186.3">SDO/SA0</text>
<text x="239.3" y="188.8">SDX</text>
<text x="239.3" y="191.4">SCX</text>
<text x="252.3" y="186.6" transform="rotate(-90 252.3 186.6)">VDDIO</text>
<text x="259.3" y="186.3">INT1</text>
<text x="259.3" y="188.8">INT2</text>
<text x="290.1" y="186.3">GND</text>
<text x="300.2" y="186.3">GND</text>
<text x="46.2" y="196.4">C203</text>
<text x="239.3" y="196.4">SDA</text>
<text x="265.4" y="192.6">U202</text>
<text x="265.4" y="195.2">LSM6DSOX</text>
<text x="34.5" y="202.8">RESET</text>
<text x="34.5" y="200.3">SW201</text>
<text x="46.2" y="199">1uF</text>
<text x="75.2" y="200.3">SW202</text>
<text x="75.2" y="202.8">BOOT</text>
<text x="105.7" y="200.3">SW203</text>
<text x="105.7" y="202.8">USER</text>
<text x="225.1" y="201.5">+3V3</text>
<text x="239.3" y="201.5">CS</text>
<text x="239.3" y="199">SCL</text>
<text x="41.1" y="205.3">GND</text>
<text x="252.3" y="205.2" transform="rotate(-90 252.3 205.2)">GND</text>
<text x="28.4" y="210.4">GND</text>
<text x="69.1" y="210.4">GND</text>
<text x="99.6" y="210.4">GND</text>
<text x="249.4" y="213">GND</text>
<text x="98.1" y="239.4">J201</text>
<text x="27.8" y="242.2">+3V3</text>
<text x="45.6" y="242.2">+3V3</text>
<text x="97.7" y="241.8">Qwiic</text>
<text x="32.5" y="248.5">R207</text>
<text x="32.5" y="251.1">4.7k</text>
<text x="50.3" y="248.5">R208</text>
<text x="50.3" y="251.1">4.7k</text>
<text x="85.4" y="247.2">+3V3</text>
</g>
<g font-size="1.3" fill="#a90000">
<text x="258.8" y="40.1" transform="rotate(-90 258.8 40.1)">4</text>
<text x="252" y="45.5">3</text>
<text x="264.7" y="45.5">1</text>
<text x="258.8" y="52.8" transform="rotate(-90 258.8 52.8)">2</text>
<text x="91.2" y="65.5" transform="rotate(-90 91.2 65.5)">2</text>
<text x="76.8" y="68.3">3</text>
<text x="104.1" y="70.9">36</text>
<text x="104.1" y="68.3">37</text>
<text x="76.2" y="73.4">27</text>
<text x="76.2" y="75.9">39</text>
<text x="104.1" y="73.4">10</text>
<text x="104.1" y="75.9">11</text>
<text x="76.2" y="81">15</text>
<text x="76.2" y="78.5">38</text>
<text x="76.8" y="83.6">4</text>
<text x="104.1" y="78.5">13</text>
<text x="104.1" y="81">14</text>
<text x="104.1" y="83.6">23</text>
<text x="76.8" y="86.1">5</text>
<text x="76.8" y="88.6">6</text>
<text x="104.1" y="86.1">28</text>
<text x="104.1" y="88.6">29</text>
<text x="76.2" y="93.7">12</text>
<text x="76.8" y="91.2">7</text>
<text x="104.1" y="91.2">30</text>
<text x="104.1" y="93.7">31</text>
<text x="76.2" y="96.3">17</text>
<text x="76.2" y="98.8">18</text>
<text x="76.2" y="101.3">19</text>
<text x="104.1" y="96.3">32</text>
<text x="104.1" y="98.8">33</text>
<text x="104.1" y="101.3">34</text>
<text x="264.7" y="101.3">1</text>
<text x="76.2" y="103.9">20</text>
<text x="76.2" y="106.4">21</text>
<text x="104.1" y="106.4">26</text>
<text x="104.1" y="103.9">35</text>
<text x="264.7" y="106.4">2</text>
<text x="76.2" y="109">22</text>
<text x="76.8" y="111.5">8</text>
<text x="104.1" y="109">16</text>
<text x="104.1" y="111.5">24</text>
<text x="76.8" y="114">9</text>
<text x="91.2" y="118.8" transform="rotate(-90 91.2 118.8)">1</text>
<text x="104.1" y="114">25</text>
<text x="262.2" y="119.1">1</text>
<text x="269" y="116.3" transform="rotate(-90 269 116.3)">3</text>
<text x="269" y="123.9" transform="rotate(-90 269 123.9)">2</text>
<text x="251.2" y="179.8" transform="rotate(-90 251.2 179.8)">5</text>
<text x="253.7" y="179.8" transform="rotate(-90 253.7 179.8)">8</text>
<text x="236.8" y="185.2">1</text>
<text x="264.7" y="185.2">4</text>
<text x="236.8" y="187.7">2</text>
<text x="236.8" y="190.2">3</text>
<text x="264.7" y="187.7">9</text>
<text x="236.2" y="197.9">13</text>
<text x="236.2" y="195.3">14</text>
<text x="236.2" y="200.4">12</text>
<text x="251.2" y="207.7" transform="rotate(-90 251.2 207.7)">6</text>
<text x="97.7" y="243.6">1</text>
<text x="97.7" y="246.1">2</text>
<text x="97.7" y="248.7">3</text>
<text x="97.7" y="251.2">4</text>
</g>
<g font-size="1.3" fill="#0000c2">
<text x="132.1" y="75">IO1</text>
<text x="132.1" y="77.1">IO2</text>
<text x="132.1" y="73">IO0</text>
<text x="137.1" y="75">IMU</text>
<text x="137.1" y="77.1">IR</text>
<text x="137.1" y="73">BOOT</text>
<text x="140.1" y="77.1">right</text>
<text x="141.6" y="75">INT1</text>
<text x="143.1" y="73">button</text>
<text x="145.7" y="77.1">(ADC)</text>
<text x="167.6" y="77.1">IO19,</text>
<text x="167.6" y="75">IO17,</text>
<text x="167.6" y="73">IO15,</text>
<text x="173.8" y="77.1">IO20</text>
<text x="173.8" y="75">IO18</text>
<text x="173.8" y="73">IO16</text>
<text x="180" y="77.1">USB</text>
<text x="180" y="75">encoder</text>
<text x="180" y="73">encoder</text>
<text x="185" y="77.1">D-,</text>
<text x="188.6" y="75">2</text>
<text x="188.6" y="73">1</text>
<text x="189.6" y="77.1">D+</text>
<text x="191" y="75">A,</text>
<text x="191" y="73">A,</text>
<text x="193.9" y="75">B</text>
<text x="193.9" y="73">B</text>
<text x="132.1" y="81.1">IO4</text>
<text x="132.1" y="79.1">IO3</text>
<text x="132.1" y="83.2">IO5,</text>
<text x="137" y="83.2">IO6</text>
<text x="137.1" y="81.1">battery</text>
<text x="137.1" y="79.1">expansion</text>
<text x="142" y="83.2">motor</text>
<text x="144.8" y="81.1">/</text>
<text x="147.3" y="81.1">2</text>
<text x="148.7" y="83.2">1/2</text>
<text x="149.7" y="81.1">(ADC)</text>
<text x="153.6" y="83.2">current</text>
<text x="167.6" y="83.2">IO38,</text>
<text x="167.6" y="81.1">IO35-37</text>
<text x="167.6" y="79.1">IO21</text>
<text x="173.8" y="83.2">IO39</text>
<text x="173.8" y="79.1">motor</text>
<text x="177.8" y="81.1">expansion</text>
<text x="180" y="83.2">servo</text>
<text x="180.5" y="79.1">nFAULT</text>
<text x="186.2" y="83.2">1,</text>
<text x="189.1" y="83.2">2</text>
<text x="132.1" y="89.3">IO10</text>
<text x="132.1" y="87.2">IO8,</text>
<text x="132.1" y="85.2">IO7</text>
<text x="137" y="87.2">IO9</text>
<text x="137.1" y="85.2">IR</text>
<text x="138.3" y="89.3">IR</text>
<text x="140.1" y="85.2">left</text>
<text x="141.3" y="89.3">centre</text>
<text x="142" y="87.2">I2C</text>
<text x="144.5" y="85.2">(ADC)</text>
<text x="146.2" y="87.2">SDA,</text>
<text x="148.4" y="89.3">(ADC)</text>
<text x="151.6" y="87.2">SCL</text>
<text x="167.6" y="87.2">IO42</text>
<text x="167.6" y="85.2">IO40,</text>
<text x="167.6" y="89.3">IO43,</text>
<text x="173.8" y="85.2">IO41</text>
<text x="173.8" y="89.3">IO44</text>
<text x="173.8" y="87.2">USER</text>
<text x="180" y="87.2">button</text>
<text x="180" y="85.2">ultrasonic</text>
<text x="180" y="89.3">UART</text>
<text x="185.8" y="89.3">TX,</text>
<text x="189.8" y="89.3">RX</text>
<text x="132.1" y="93.3">IO13,</text>
<text x="132.1" y="91.3">IO11,</text>
<text x="138.2" y="93.3">IO14</text>
<text x="138.2" y="91.3">IO12</text>
<text x="144.4" y="93.3">motor</text>
<text x="144.4" y="91.3">motor</text>
<text x="151.1" y="93.3">2</text>
<text x="151.1" y="91.3">1</text>
<text x="153.5" y="93.3">IN1,</text>
<text x="153.5" y="91.3">IN1,</text>
<text x="158.4" y="93.3">IN2</text>
<text x="158.4" y="91.3">IN2</text>
<text x="167.6" y="93.3">IO48</text>
<text x="167.6" y="91.3">IO47</text>
<text x="173.8" y="93.3">RGB</text>
<text x="173.8" y="91.3">buzzer</text>
<text x="178.8" y="93.3">LED</text>
<text x="38.1" y="214">C203:</text>
<text x="44.8" y="214">reset</text>
<text x="50.7" y="214">delay</text>
</g>
<text font-size=".8" fill="#840000" x="260.1" y="50.5">RGB</text>
</svg>
